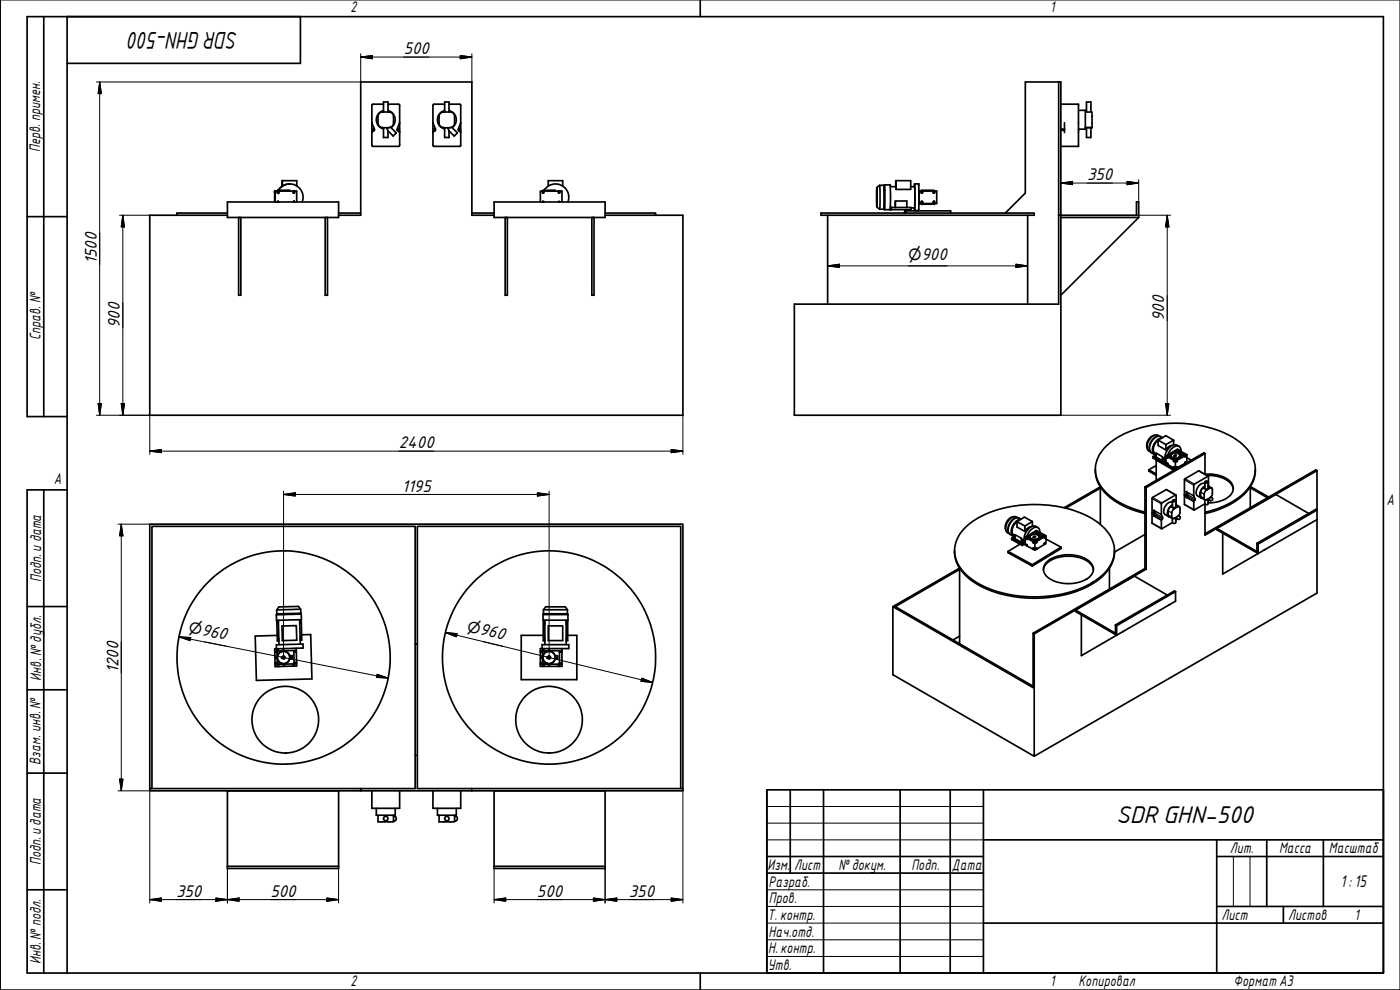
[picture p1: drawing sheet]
<svg xmlns="http://www.w3.org/2000/svg" width="420mm" height="297mm" viewBox="0 0 420 297" stroke-linecap="round" stroke-linejoin="round" font-family="sans-serif">
<g fill="none" stroke="#000" stroke-width=".51">
<path d="M13.1 5v120M20.1 5v287M90.2 5v14h-70.1M210.2 0v5M111.6 36.8l.8 2.1-.8 .9M113.8 34l.7-.4h2.3a1.3 1.3 0 0 1 1.3 1.3v2a1.44 1.44 0 0 1-1.4 1.4h-1.9a1.45 1.45 0 0 1-1.4-1.4l.1-2.2zM115.1 31.3h-3.2l-.3 .2v7.2l.6 .2-.6 .2v4.5l.2 .3h7.8l.3-.2v-4.6l-.6-.2 .6-.2v-7.2l-.3-.2h-3.2M115.1 38.3v3h1.3v-2M115.1 33.6v-3h1.3v3M115.1 33.2a2.84 2.84 0 0 0-2.2 2.7 2.84 2.84 0 0 0 2.2 2.8M116 38.3l.4 1M116.4 33.2a2.84 2.84 0 0 1 2.1 2.2 2.84 2.84 0 0 1-1.2 2.9"/>
<path d="M117.2 38.2l1.7 1.7-.9 .9-1.6-1.5M119.9 36.8l-.8 2.1 .8 .9M129.9 36.8l.9 2.1-.9 .9M132.2 34l.7-.4h2.2a1.3 1.3 0 0 1 1.3 1.3v2a1.44 1.44 0 0 1-1.4 1.4h-1.9a1.45 1.45 0 0 1-1.3-1.4v-2.2zM133.4 38.3v3h1.4v-2M133.4 33.6v-3h1.4v3M133.4 33.2a2.84 2.84 0 0 0-2.1 2.7 2.84 2.84 0 0 0 2.1 2.8M133.4 31.3h-3.1l-.3 .2-.1 7.2 .6 .2-.6 .2v4.5l.2 .3h7.8l.3-.2 .1-4.6-.6-.2 .6-.2-.1-7.2-.3-.2h-3.1M134.4 38.3l.4 1M134.8 33.2a2.82 2.82 0 0 1 2.1 2.2 2.82 2.82 0 0 1-1.2 2.9M135.6 38.2l1.7 1.7-1 .9-1.5-1.5M138.3 36.8l-.9 2.1 .9 .9"/>
<path d="M317.7 24.6v66.6h-79.3v33.4h80v-100h-10.7v33.3l-6 6M318.4 39.1h1.1M318.4 31.3h5.3v12.6h-5.3M318.4 38.7h1.1M319.5 38.7v.4M319.5 36.8v1.9M319.5 39.1v.7M323.7 33.1h2v5.7h-2M325.7 33.6h2v4.6M325.7 38.2h2l-2 .1M326.1 38.3v3h1.1h.2v-3M326.1 33.6v-3h1.3v3"/>
<path d="M82.5 57.8v.2zM82.6 57.8v.2zM82.6 57.3v.5M82.6 57.3v3.3M83.2 57.2v.6M83.2 57.2h3.8M83.2 57.8l.1-.5h-.9v3.3l.1-.2M83.4 58l.2-.7h5.4v3.3M83.6 57.1a4 4 0 0 1 5.1-1.5 4 4 0 0 1 2 5M83.7 57.3l-.1 .6-.4-.1M84.7 54.2v1.7M87 55.2a4.2 4.2 0 0 0-3.5 1.9"/>
<path d="M87 57.2v.1M88 57.3l.2 .7 .2-.1v-.6l-.1 .6M88.2 57.8v.2zM88.2 57.3v.7M88.3 57.3v.6M88.3 57.9l-.1 .1M89.1 55.8v-1.6h-4.5v1.7M162.8 57.8l.1 .1M162.8 57.3h-.6v3.3M162.8 57.3l.1 .7M162.8 57.3v.5M162.8 57.8l.4 .1v-.6h5.4v3.3"/>
<path d="M162.9 57.2h3.8M162.9 57.2v.1M163.3 57.1a4 4 0 0 1 5.1-1.5 4 4 0 0 1 2 5M164.5 55.8v-1.6h4.4v1.6M166.7 57.2v.1M167.9 57.3v.6M168 57.3l-.2 .7-.2-.7M263.1 56.3v5.8zM264 55.6v7.2M264 55.6l-.9 .7M264 55.6h1.2M265.2 55.6v7.2"/>
<path d="M265.5 55.5v7.4M265.5 55.5h1.7M265.5 55.5l-.3 .1M267.2 55.5v7.4M267.2 56h1.7v.8M267.2 55.5v.4M268.8 56v-1.8h4.5v2.6h-4.4M268.9 54.2v2.6M273.3 56h1.2l.1 2.1-.1 4.3h-1.1M274.4 56l.1-.8v8l-.1-.8M274.5 55.2h1.2v.5M275.7 55.2l.1 2.7"/>
<path d="M275.8 57.3h.1M275.8 57.8v.1M275.8 57.3v3.8h.8v-.7M275.8 57.3h.7M275.8 57.9v2.6M276.5 57.3l.1 .7M276.5 57.8h.1M276.5 57.3v.6l.3-.1M276.5 57.2h3.8M276.5 57.8v.1M276.5 57.2v.1M276.8 57.8l-.1 .2"/>
<path d="M276.8 57.8v-.5h3.2l.1 .6 .4-.1M280.2 57.3h.2l-.1 .7zM280.3 57.2v.1M280.4 57.3v.5M280.4 57.3v.6M280.4 57.8v.2M280.4 57.3h.7v3.8h-.9l.2-.6M280.5 57.3v.5M8.1 65h12M68.3 60.6h33.3v4.7h-33.3zM68.3 63.9h-15.2v.7M68.3 64.6h-23.4v60h160v-60h-23.3"/>
<path d="M71.6 65.3v23.3h.7v-23.3M82.6 60.4v.2zM83.2 60.6l.2-.2 .3 .2M83.3 60.6h.1M83.4 60.4l.2 .2M88.2 60.4l.1 .1M88.2 60.4v.2zM88.3 60.5v.1M88.3 60.5l.1 .1-.2-.2-.2 .2M97.6 65.3v23.3h.7v-23.3M101.6 63.9h6.7M101.6 64.6h6.7v-40h33.3v40h6.7"/>
<path d="M141.6 63.9h6.7M148.3 60.6h33.3v4.7h-33.3zM151.6 65.3v23.3h.7v-23.3M162.8 60.6l.2-.2 .2 .2M162.9 60.5v.1M162.9 60.4v.2M167.6 60.6l.2-.2 .2 .2M167.9 60.5v.1M178.3 65.3v23.3h-.7v-23.3M181.6 63.9h15.2v.7M246.4 63.9h64v.7h-64zM248.4 64.6v26.6"/>
<path d="M263.1 62.1l.9 .7M264 62.8h1.2M265.2 62.8l.3 .1M265.5 62.9h1.7M267.2 62.4l6.2-.1v.6h-5.9M267.2 62.5v.4M267.3 62.4v.5h.2M267.5 62.3v.6M268.7 60.3v2M271.5 63.9v-.6h13.8v.6M272 63.3v.6M272.1 62.3v-2h-3.4l-.1 2"/>
<path d="M275.7 62.7v.5h-1.2M275.8 60.5v.1M275.8 60.5l-.1 2.7M276.5 60.5v.1M276.5 61.2h3.8M276.7 60.4l.1 .2M276.8 60.6v.5h3.2l.1-.6 .4 .1M276.8 60.6l-.1-.2-.2 .1v.7M280.3 61.1v.1M280.4 60.4v.2M280.4 60.5v.6M280.4 60.5v.6v-.5"/>
<path d="M308.4 64.6v26.6M317.7 64.6h23.4v-4h.6v4.7M318.4 65.3h23.3M341.7 65.3l-23.3 23.3M20.1 125h-12v-120h407.1v287h-407.1v-145h12M346 137v.4l1 .6M346 137l3.2 1.8M346.6 130.6a3.2 3.2 0 0 0-2.3 3.9M347 139.7l-2.2 1.2M347 136.4l-1 .6M347 138v6.2M347 138l5.3 3.1-8.7 5"/>
<path d="M347.6 132.1l2.3-1.4 2.3 1.4M347.6 132.1a2.77 2.77 0 0 0-1 3.9l.4 .2M347.6 132.1v1.6l2.3 1.3M347.6 132.1l2.3 1.3M347.8 130.9a3.5 3.5 0 0 0-2.7 4.5M347.9 130.9a2.23 2.23 0 0 0-3.2 1.5 2.11 2.11 0 0 0 .5 3.1M348.8 131.4a3.7 3.7 0 0 0-2.7 4.6l.8 .5M348.8 137v1.2M348.9 131.3a2.21 2.21 0 0 0-3.4 1.3 2.61 2.61 0 0 0 0 3.2l.9 .5M349.2 138.8v.1M349.6 137.7l-2.6-1.7v1.2l1.8 1 .8-.4M349.8 138.4l-.6 .4"/>
<path d="M349.9 133.4v1.6M349.9 138.7l-.5 .3M349.9 136.8v2.3l.4 .2M349.9 136.8l.4-.2 .3 .4M349.9 136.8l.4 .2M350.3 137l.1 .5 .1-.4M350.5 136.4l.3 .3M350.5 136.4v.3M350.5 139.1l-.2 .2M350.5 139.1l-.2-.2v.4M350.5 139.1v.3l1.7 1M350.5 137.1l1.7 1"/>
<path d="M350.6 136.8l-.3 .2M350.8 136.9l1.2 .6M350.8 136.7v.2M350.8 136.9l-.3 .2M351.3 136.8l-.3 .2M351.3 136.7v.5M351.4 136.4l-.6 .3M351.5 137.4h.2zM351.6 136.2a1.56 1.56 0 0 1 2.5 .6 1.57 1.57 0 0 1-2.7-.3zM351.7 136.1h-.2l.1 .1M351.8 136.1a.68 .68 0 0 0-.5 .8 .68 .68 0 0 0 .7 .5 1.27 1.27 0 0 0 1.3 .2 1.27 1.27 0 0 0 .7-1.2l-.3-.3M351.9 133.6a2.54 2.54 0 0 0-2 1.4"/>
<path d="M352 137.5l.5 .4M352 137.5v.1M352.2 138.1l.1 .5 .1-.4M352.2 132.1l-2.3 1.3M352.2 132.1v1.4M352.4 136.8l.3-.3 .4 .2-.7 .1M352.4 138.2l.4-.2 .3 .2M352.4 138.2l.4 .2M352.5 137.9v.2M352.5 138.1h.1M352.5 137.9l-.3 .2M352.8 138.4v2.3"/>
<path d="M353 138l-.1 .1M353 137.9l.3 .2M353.1 138.2l-.3 .2M353.3 135.7l.4 .2M353.3 138.1v.4l-.2-.3M353.3 135.7l-.3 .2M353.4 137.5l-.4 .4v.2M353.4 137.5v.1M353.5 136l.4-.1 .5 .3M353.5 135.4v.3l-.2-.2v.2M353.5 135.4l1.8 .9M353.5 135.4l.4-.3 1.7 1"/>
<path d="M353.7 136.1h.1M353.7 135.3v-.3l-1.7 1M353.7 135l-.3-.2-2.9 1.6M353.7 136.1h.3l-.1 .1M353.8 137.4l.2 .1zM353.9 133.9a2.42 2.42 0 0 0-3.7 1.3 3 3 0 0 0-.3 3.3M354.4 136.3l.7 .4M354.4 136.2l-.4 .2M354.4 136.2l-.3 1M354.4 135.4a1.37 1.37 0 0 0-.7-1.6 1.37 1.37 0 0 0-1.7 .5l-.9 .9-.7 1.5M355.3 136.3v.3M355.3 136.5l-1.9 1"/>
<path d="M355.3 136.5l.3 .3M355.5 136.4v.3M355.5 136.4l.3-.2 .4 .2M355.5 136.4l.3 .2M355.6 138.8l.2 .1M355.6 136.1l-.3 .2M355.6 136.1v.2M355.6 136.8l-2.3 1.3M355.8 138.9v-.3l-.2 .4-2.3 1.4M355.8 136.6l-.1 .5-.1-.3M356.2 137.3l1.3 .8M356.2 136.4v2.3l-.4 .2"/>
<path d="M356.2 136.4l-.4 .2M361.6 136.1l-.3-.2-8.7 5-5.3-3.1-.3 .2M361.6 136.1v6.2M361.6 136.1l-17.6 10.2M13.1 147v145M289.8 158.2a30 30 0 0 1 19.9-6.8 31.9 31.9 0 0 1 20.6 6 9.4 9.4 0 0 1 3.4 11.3 18.3 18.3 0 0 1-11.5 8.6 37.9 37.9 0 0 1-28.9-2.4 12.3 12.3 0 0 1-6.8-9.4 9.8 9.8 0 0 1 3.3-7.3zM304.1 155.1a3.2 3.2 0 0 0-2.2 4M305.2 156.5a3.1 3.1 0 0 0-1.1 3.9l.5 .3M305.2 156.5v1.6l2.4 1.3M305.2 156.5l2.4 1.3M305.3 155.3a3.6 3.6 0 0 0-2.6 4.6M305.4 155.3a1.85 1.85 0 0 0-2.7 .9 2.72 2.72 0 0 0-.3 3.6l.4 .3"/>
<path d="M306.4 155.8a3.6 3.6 0 0 0-2.6 4.9l.7 .3M306.4 155.8a2.21 2.21 0 0 0-3.3 1.3 2.53 2.53 0 0 0 0 3.2l.9 .5M307.6 157.8v1.6M309.6 158a2.44 2.44 0 0 0-2 1.4M309.8 156.5l-2.2 1.3M309.8 156.5v1.4M309.8 156.5l-2.4-1.3-2.2 1.3M311.2 159.7v.4l-.2-.2v.2M311.2 159.7l1.8 1M311.2 159.7l.4-.2 1.7 .9M311.4 159.6v-.2l-1.7 1M311.4 159.4l-.4-.2-2.8 1.7"/>
<path d="M311.5 158.3a2.14 2.14 0 0 0-3.3 1 3.4 3.4 0 0 0-.5 3.7M312.1 159.8a1.34 1.34 0 0 0-.8-1.6 1.34 1.34 0 0 0-1.6 .6l-.8 .8-.7 1.5M319.4 152.3l10.8-6.2v11.3M328.7 140.8a11.4 11.4 0 0 0 6.3 9.8 28 28 0 0 0 8.6 3.5M330.2 146.5l-10.4 6M343.6 153.7a21.6 21.6 0 0 1-13.6-8.4 9.1 9.1 0 0 1 2.6-11.9 30.1 30.1 0 0 1 19-6.4 32.6 32.6 0 0 1 20.7 5.8 9.5 9.5 0 0 1 3.8 11.3 17.6 17.6 0 0 1-11.2 8.7l-3.3 .9M343.6 146.1l.4 .2M343.6 146.1v24.5M344 146.3v24.5M344.8 140.9v.5l2.2 1.2M344.8 140.9l2.2 1.3M345.7 154.1l.6 .4"/>
<path d="M345.7 154.1v2.9l2.9 1.6M345.9 154.1h-.2M346.3 154.2l.3-.1-.3 .4M346.3 154.2v-1.1l.4 1-.4 .8v-.4M351.9 151.4a2.66 2.66 0 0 0-1.2 3.6l.4 .1M351.9 150.7a2.36 2.36 0 0 0-2.7 2.7l.3 .9 1.3 .7M351.9 150.2v1.9a.6 .6 0 0 0 1 0v-1.9M351.9 151.7a1.82 1.82 0 0 0-1.3 1.6v1.5l1.3 .8v1.2a.6 .6 0 0 0 1 0v-1.5M352 150.1a.45 .45 0 0 1 .5-.2 .45 .45 0 0 1 .3 .5 .45 .45 0 0 1-.6 .1 .45 .45 0 0 1-.2-.4zM352.3 155.5l1.1-.5 .6-.7 .1-2-.2-.3-1.5 .7-.7 .8v1.9l.7 .2M352.4 140.2v.3l.4 .2M352.4 140.3l-.2 .1"/>
<path d="M352.4 140.2l-.2-.2v.4M352.9 151.4l1 .6M352.9 151.4l.2 .2M352.9 148.5l-2.8-1.6-4.2 2.3-.2 .3v4.4l.6 .3M353 151.4l-.1-2.9-4.4 2.6v3.4l.5 .9-.5 .7v2.5l3.4-1.8M353 155.5l-.1 .7M353.1 140.2l.2-.2v.4M353.1 140.2v.3l-.3 .2M353.1 140.3l.2 .1M353.7 154.7l.3 .2a.5 .5 0 0 1 .1 .7 .5 .5 0 0 1-.6 .2l-.6-.4M355.5 148.5v2.9l2.8 1.6M355.5 148.5l.5 .4"/>
<path d="M355.7 148.4l-.2 .1M356 148.6l.3-.1-.3 .4M356 148.6v-1.1l.5 1-.5 .8v-.4M360.5 149.4l1.1 .6v1.2M361.6 145.8a2.65 2.65 0 0 0-1.2 3.6l.4 .1M361.6 144.6v1.9a.56 .56 0 0 0 1 0v-1.9M361.6 146.1l-.7 .5-.5 .7-.1 1.6 .2 .5M361.6 145.1a2.34 2.34 0 0 0-2.6 2.6l.2 1 1.3 .7M361.6 142.3a8.6 8.6 0 0 1 8.2 3 3.2 3.2 0 0 1-1.8 4.3 10.8 10.8 0 0 1-5.4 1.3M361.6 151.3v9.3l33.7-19.4-.4-.2-33.3 19.2M361.7 144.4a.41 .41 0 0 1 .6-.2 .41 .41 0 0 1 .1 .6 .41 .41 0 0 1-.5 .1 .41 .41 0 0 1-.2-.5zM362 149.9l1.1-.5 .7-.9v-1.8l-.2-.3-1.7 .8-.4 .5-.1 2 .2 .3h.5"/>
<path d="M362.2 142.6a8.6 8.6 0 0 1 7.6 3l.3 1.1M362.6 149.7v1.5a.56 .56 0 0 1-1 0M362.6 145.8l1.1 .6M362.6 145.7l.3 .2M362.6 142.9l-2.8-1.6-4.2 2.4-.1 4.6 .5 .3M362.7 145.8l-.1-2.9-4.3 2.6v3.3l.4 1-.4 .7v2.5l3.3-1.8M362.7 149.9l-.1 .7M363.4 149.1l.4 .2a.5 .5 0 0 1 .1 .7 .5 .5 0 0 1-.6 .2l-.7-.4M365.2 158.5v.4l12.4 7.2M365.2 158.5l12 7v-2.5M367 160v12.2l10.6-6.1M375.2 146.1v6.2"/>
<path d="M375.2 146.4l5.2 3M375.3 146l5.5 3.1M376.7 140.8a11.5 11.5 0 0 1-6.3 9.8 28 28 0 0 1-8.8 3.5M392.8 154.1l-9.9-5.8-17.7 10.2M395.3 155.9l-17.7 10.2M395.3 141.2v36.7l-84.9 49M286.5 165.2a11.3 11.3 0 0 0 6.4 9.8 37.5 37.5 0 0 0 29.6 2.6 17.3 17.3 0 0 0 11.5-9.2l.5-2.8M288 170.9l-19.3 11.1 41.3 23.9M302.5 165.4v.5l7.3 3.9M302.5 165.4l7.3 4M303.6 161.5l3.2 1.8M303.6 161.5v.4l3.2 1.8 .9-.6"/>
<path d="M304.6 160.4l1.9 1.1 .8 .7-.8 .5-1.9-1.1zM304.6 160.9l-1 .6M306.1 163.3l-3.6 2.1M306.5 161.5v1.2M306.8 163.3v.4M307.5 162.8l-.7 .5M307.7 161.2v2.3l.3 .2M307.7 161.2l.3-.2 .4 .2v.3M307.7 161.2l.3 .2M308 161.4l.2 .5 .1-.4M308 163.7l.1-.4 .2 .5 1.7 1M308.2 160.9l.4 .2"/>
<path d="M308.2 160.9v.2M308.3 161.5l1.7 1M308.3 163.6l-.3 .1M308.4 161.2l-.4 .2M308.6 161.1v.2M308.6 161.3l1.2 .6M308.6 161.3l-.3 .2M309 161.2l-.2 .2M309 161.1v.5M309.1 160.7l-.5 .4M309.1 160.7v.1M309.1 160.7l.1 .1"/>
<path d="M309.2 161.8l.3 .1zM309.3 160.7a1.61 1.61 0 0 1 2.5 .5 1.57 1.57 0 0 1-2.7-.2zM309.4 160.5h-.2l.1 .1M309.5 160.5a.74 .74 0 0 0-.4 1 .74 .74 0 0 0 1 .4 1.22 1.22 0 0 0 1.7-1.1l-.3-.3M309.5 160.5h.1M309.8 161.9l.6 .4M309.8 161.9v.1M309.8 169.4v.4M310 162.5l.1 .4 .1-.3M310.2 161.2a.28 .28 0 0 1 .3-.4 .28 .28 0 0 1 .2 .4h-.5M310.2 162.6l.4 .2M310.2 164.6v.3l.4 .2"/>
<path d="M310.2 164.6l-.2-.2v.4M310.2 164.6l-.2 .2M310.4 162.3v.2M310.4 162.5h.1M310.4 162.3l-.4 .2M310.6 162.8v2.3M310.7 162.5h.1M310.8 162.3l.3 .2M310.9 164.6l.2 .1M310.9 162.6l-.3-.2-.4 .2M310.9 162.6l-.3 .2M310.9 164.6l.2-.2v.3"/>
<path d="M310.9 164.6v.3l-.3 .2M311 160.1l.4 .2M311 160.1l-.4 .2M311.1 162.5l-.1 .4-.1-.3M311.2 161.9l-.4 .6M311.2 161.9v.1M311.2 160.4l.4-.2 .5 .3M311.5 160.5h.1M311.5 160.5l.2-.1-.1 .2M311.5 161.8h.3zM312.1 160.7l.7 .3M312.1 160.5l-.4 .2"/>
<path d="M312.1 160.5l-.2 1.1M313 160.7v.2M313.1 171a5.7 5.7 0 0 1 5.5-4 9.3 9.3 0 0 1 9.2 2.8l.3 1.2M313.2 160.8v.2M313.2 160.8l.4 .2M313.3 160.4l-.3 .3M313.3 160.4v.3M313.4 161.1l-.4-.2-1.8 1M313.4 163.1l.2 .2M313.4 163.1l.2-.2v.4M313.4 161.1l-2.3 1.4M313.4 163.1v.3l-2.3 1.3"/>
<path d="M313.6 161l-.2 .5v-.4M313.9 161.7l4.5 2.5M313.9 160.8v2.3l-.3 .2M313.9 160.8l-.3-.2-.4 .2M313.9 160.8l-.3 .2M314 168.7a10.7 10.7 0 0 1 13.2 0 2.96 2.96 0 0 1-.7 4.8 11.1 11.1 0 0 1-12.5-.6 2.85 2.85 0 0 1 0-4.2zM318.4 164.2v.4l-8.6 5.2M318.4 164.2l-8.6 5.2M333 170.5v6.2M334.5 165.2v.4M343.6 170.6l.4 .2M343.6 170.6l-33.6 19.4 .4 .2 33.6-19.4"/>
<path d="M343.6 160.4l-9.1 5.3M350.3 178.6l-9.9-5.8-17.6 10.2M352.8 177.5l-17.7 10.2M352.8 177.5v2.9l-17.7 10.2M352.8 177.5l-.3-.2-17.7 10.2M377.2 163l17.7-10.2 .4 .2-17.7 10.2M377.2 163l.4 .2M377.6 163.2v2.9M379.7 164.9l-.4 .2M8.1 182h12M82.5 195.7l.1 3.2M82.6 198.9v.4"/>
<path d="M82.6 199.3v.7h.6M82.6 199.3h.6M83 194.6l-.1-1.1 8-.3 .1 1.3-7.9 .1M83 183l.1 1.2M83.1 184.2l-.2 .3M83.1 194.6v.7M83.1 194.6l-.7 .1 .1 .6M83.1 195.3h-.6v.4M83.1 195.7h-.6M83.1 195.7l.1 1.1M83.1 195.3l.1 .1M83.2 195.4l-.1 .3"/>
<path d="M83.2 198.9h-.6M83.2 198.9l.1 .4h.3M83.2 200h.5M83.3 199.3l-.1 .7M83.3 197.8l-.1 1.1M83.5 194.6v.7M83.5 186.4h-.4l.1 5.9h.5M83.5 186.1l.2 7.3M83.5 195.3h1l.1 .2M83.5 195.3l-.3 .1M83.6 186.8v.4M83.6 199.3l.1 .7"/>
<path d="M83.6 199.3h.1M83.7 191.5v.5M84.5 197.1h.2a.47 .47 0 0 1 .7-.2 .47 .47 0 0 1 0 .8 .47 .47 0 0 1-.7-.3zM84.6 187.8l4.3-.1 .2 4.4-4.4 .1zM84.6 199.1l.1 .2h-1.1M85.6 195.4l3.3-.2v.4M85.7 199.1v.2l2.3-.1M86.9 196.7h.8v1h-.7M88 199.2v.7M88 199.9l-4.3 .1M88.2 195.2v.4M88.2 195.6l.1 3.2"/>
<path d="M88.3 198.8v.3M88.3 199.1l.7 .1M88.3 199.1l-.3 .1M88.4 199.2v.6M88.4 199.8l-.4 .1M88.9 194.5v.7M88.9 195.6h-.7M88.9 195.6l.1 3.2M89 198.8h-.7M89 198.8v.4M89 199.2v.6h-.6M89.9 186.2l.5-.1 .2 6h-.5"/>
<path d="M89.9 185.9l.2 7.4M89.9 186.6v.5M90.1 191.3v.5M90.2 182.8l-7.2 .2M90.2 182.8l-.7-.9-5.3 .2h-.5l-.7 .9M90.2 182.8l.1 1.2M90.3 184l-7.2 .2M90.3 184l.1 .2M90.4 184.2l-7.5 .3M90.4 184.2l.1 1.7h-.5l-7 .2-.1-1.6M90.5 190.5l2.7-.1 .4 13.3-16.6 .5-.4-13.4 6.6-.2M124.6 193.3v-35.4h-79v78.7"/>
<path d="M124.6 193.3v43.3h-16.3v.7M124.6 193.3h.7M125.3 193.3v-35.4h79v78.7M125.3 193.3v43.3h79.6M162.2 199.3v.6h.6M162.2 195.7v3.2M162.2 195.7h.6M162.2 199.3h.6M162.2 198.9h.7v.3h.3v.7M162.2 198.9v.4M162.7 194.6v-1.2h8v1.2h-7.9M162.8 195.7l.1 1.1"/>
<path d="M162.8 194.6h-.6v.7M162.8 199.9h.4M162.8 195.3h.1M162.8 194.6v.7M162.8 195.3h-.6v.4M162.9 195.3l-.1 .4M162.9 199.2l-.1 .7M162.9 197.8l-.1 1.1M163 184.4h7.4M163 184.4v1.7h7.4v-1.7M163 190.6h-6.6v13.3h16.7v-13.3h-2.7M163.1 182.9h7.2"/>
<path d="M163.1 184.1h7.2M163.1 182.9l.7-.8h5.8l.7 .8M163.1 182.9v1.2M163.1 184.1l-.1 .3M163.2 195.3h1.1v.2M163.2 199.9h4.4M163.2 194.6v.7h-.3M163.5 186.3h-.5v5.9h.5M163.5 186.1v7.3M163.5 186.7v.5M163.5 191.5v.4M164.2 197.1a.51 .51 0 0 1 .8-.2 .51 .51 0 0 1-.1 .8l-.7-.3z"/>
<path d="M164.3 199.1v.2h-1.1M164.5 187.8h4.4v4.4h-4.4zM165.3 195.5v-.2h3.3v.4M165.3 199.1v.2h2.3M166.6 196.8h.8v1h-.8M167.6 199.9h.4M167.9 195.3v.4M167.9 198.9v.3M167.9 199.2h-.3v.7M167.9 198.9h.7M167.9 195.7v3.2M167.9 199.2l.7 .1"/>
<path d="M167.9 195.7h.7M168 199.3v.6M168.6 198.9v.4M168.6 194.6v.7M168.6 195.7v3.2M168.6 199.3v.6h-.6M169.9 186.3h.5v5.9h-.5M169.9 186.1v7.3M169.9 186.7v.5M169.9 191.5v.4M170.3 182.9v1.2M170.3 184.1l.1 .3"/>
<path d="M268 182v20.4l42.4 24.5v-36.7M288 190.9l-2 1.1M310 190v16.3l-42-24.3 20-11.5v22.7M322.8 183l12 7v-2.5M322.8 183v.5l12.3 7.1M324.5 184.5v12.2l10.6-6.1M334.8 187.5l.3 .2M335.1 187.7v2.9M337.3 189.4l-.4 .2M351.1 181.4l-.4 .2M8.1 207h12M8.1 232h12"/>
<path d="M44.9 236.6v-79.3h160v79.3M68.3 237.3h33.3v23.3h-33.3zM108.3 236.6h-63.4v.7h63.4M108.3 237.3h33.3M111.6 237.3v5.2h8.3v-5.2M124.6 226.6h.7M129.9 237.3v5.2h8.4v-5.2M141.6 236.6v.7M148.3 237.3h33.3v23.3h-33.3zM204.9 236.6v.7h-63.3M237.2 237v25M247.2 237v55"/>
<path d="M270.1 237v55M285.2 237v55M295.1 237v55M415.2 237h-185.1v55M68.3 259.9h33.3M112.9 242.5v2.1h5.7v-2.1M113.4 244.6v2h4.7v-2M118.1 244.9a.68 .68 0 0 1 .8 .7 .68 .68 0 0 1-.8 .7M131.3 242.5v2.1h5.6v-2.1M131.8 244.6v2h4.6v-2M136.4 244.9a.68 .68 0 0 1 .9 .7 .68 .68 0 0 1-.9 .7M148.3 259.9h33.3"/>
<path d="M230.1 257h65M295.1 252h120.1M365.2 252v40M365.2 257h50M380.2 252v20M397.2 252v20M8.1 267h12M230.1 262h65M295.1 277h120.1M365.2 272h50M385.2 272v5M210.2 292v5"/>
<circle cx="346.7" cy="137" r=".19"/>
<circle cx="349.2" cy="138.4" r=".19"/>
<circle cx="304.4" cy="161.5" r=".18"/>
<circle cx="306.9" cy="162.9" r=".19"/>
<circle cx="82.9" cy="197.3" r=".17"/>
<circle cx="85" cy="195.1" r=".17"/>
<circle cx="85.1" cy="197.3" r="1.91"/>
<circle cx="85.1" cy="197.3" r="1.82"/>
<circle cx="85.1" cy="197.3" r="32"/>
<circle cx="85.2" cy="199.4" r=".16"/>
<circle cx="87.3" cy="197.2" r=".16"/>
<circle cx="162.6" cy="197.3" r=".16"/>
<circle cx="164.8" cy="197.3" r="1.84"/>
<circle cx="164.8" cy="197.3" r="1.89"/>
<circle cx="164.8" cy="199.4" r=".18"/>
<circle cx="164.8" cy="195.1" r=".17"/>
<circle cx="164.8" cy="197.3" r="32"/>
<circle cx="166.9" cy="197.3" r=".18"/>
<circle cx="85.6" cy="215.9" r="10"/>
<circle cx="164.8" cy="216" r="10"/>
<circle cx="115.8" cy="245.6" r=".67"/>
<circle cx="134.1" cy="245.6" r=".67"/>
</g>
<g fill="#000">
<circle cx="82.5" cy="57.3" r=".25"/>
<circle cx="82.6" cy="57.3" r=".25"/>
<circle cx="83.6" cy="57.8" r=".25"/>
<circle cx="276.8" cy="57.3" r=".25"/>
<circle cx="280.4" cy="57.3" r=".25"/>
<circle cx="275.8" cy="61.1" r=".25"/>
<circle cx="276.8" cy="60.6" r=".25"/>
<circle cx="276.8" cy="61.1" r=".25"/>
<circle cx="280.4" cy="61.1" r=".25"/>
</g>
<g fill="none" stroke="#000" stroke-width=".36">
<path d="M346.6 136.9v.2M349 138.4v.2M349.1 138.3v.3M350.4 138.9l-.1 .1M350.5 137.2l-.2 .1M350.6 136.8l.2 .1M352.4 138.2l-.2 .2M353.1 138.2l.2 .2M353.5 135.4l-.2 .1M355.5 136.5l-.2 .1M355.6 136.8l.2 .1M355.7 138.6h.1"/>
<path d="M311.2 159.8l-.2 .1M345.7 156.9l2.8 1.6M345.7 149.6l2.8 1.6M345.9 149.2l2.8 1.7M346.3 153.1l2.2 1.3M346.3 154.9l2.2 1.3M346.3 153.2l2.2 1.3M346.3 154.2l.2 .1M346.4 154.6l2.2 1.4M346.6 154.4l2.2 1.3M346.7 154.1l2.2 1.2M350 146.9l2.8 1.6"/>
<path d="M350.6 153.3l1.1 .6M350.6 154.5l1.1 .6M351.3 152.1l1.1 .6M352.3 140l-.1 .1M352.9 151.7l.5 .4M353.2 140l.1 .1M355.5 151.3l2.8 1.6M355.5 144l2.8 1.6M355.7 143.6l2.7 1.7M356 147.5l2.3 1.3M356 149.3l2.3 1.3M356.1 148.6l.2 .1"/>
<path d="M356.1 147.6l2.2 1.2M356.1 149l2.2 1.3M356.3 148.8l2.3 1.3M356.4 148.4l2.3 1.3M359.7 141.3l2.8 1.6M360.3 148.9l1.1 .6M360.3 147.7l1.1 .6M361 146.5l1.1 .6M362.6 146.1l.5 .4M304.1 161.4v.2M304.2 161.4v.2M306.7 162.8v.2"/>
<path d="M306.8 162.8v.2M308.2 163.3l-.2 .1M308.3 161.6l-.3 .1M308.4 161.2l.2 .1M310.1 164.4l-.1 .1M310.2 162.6l-.2 .2M310.9 162.6l.2 .2M311 164.4l.1 .1M313.2 160.8l-.2 .1M313.4 161.2h.2M313.5 162.9l.1 .1"/>
</g>
<g fill="none" stroke="#000" stroke-width=".3">
<path d="M.2 0h419.9v297h-419.9zM108.3 17.1l3.5-.5v1zM108.3 17.1h33.3M108.3 16.1v8.5h-79.4M138.1 16.6l3.5 .5-3.5 .5zM141.6 16.1v8.5M29.9 24.6v100M29.9 24.6l.5 3.5h-.9zM318.4 54.9l3.5-.5v1zM318.4 54.9h23.3M338.2 54.4l3.5 .5-3.5 .5zM341.7 53.9v6.7"/>
<path d="M35.9 64.6h9M36.9 64.6v60M36.9 64.6l.5 3.5h-1zM248.4 79.8l3.5-.5v1zM248.4 79.8h60M304.9 79.3l3.5 .5-3.5 .5zM341.1 64.6h10.2M350.3 64.6v60M350.3 64.6l.5 3.5h-1zM28.9 124.6h16v11.7M29.5 121.1h.9l-.5 3.5zM36.4 121.1h1l-.5 3.5z"/>
<path d="M44.9 135.4l3.5-.5v.9zM44.9 135.4h160M201.4 134.9l3.5 .5-3.5 .4zM204.9 124.6v11.7M318.4 124.6h32.9M349.8 121.1h1l-.5 3.5zM35.4 157.3h9.5M36.4 157.3v80M36.4 157.3l.5 3.5h-1zM85.1 148.4h79.7M85.1 147.3v50M85.1 148.4l3.5-.6v1z"/>
<path d="M161.3 147.8l3.5 .6-3.5 .4zM164.8 147.3v50M53.7 191.1l62.8 12.4M53.7 191.1l3.5 .2-.1 .9zM61.4 192.6l6.5 1.3M133.7 189.8l3.5 .3-.3 1zM133.7 189.8l62.2 15M113.2 202.3l3.3 1.2-3.5-.2zM192.6 203.5l3.3 1.3-3.5-.4zM35.4 237.3h9.5M35.9 233.8h1l-.5 3.5zM44.9 236.6v34.3"/>
<path d="M204.9 236.6v34.3M68.3 259.9v11M101.6 259.9v11M181.6 259.9v11M230.1 242h65M230.1 247h65M230.1 252h65M370.2 257v15M375.1 257v15M44.9 269.9l3.5-.5v1zM44.9 269.9h56.7M64.8 269.4l3.5 .5-3.5 .5z"/>
<path d="M68.3 269.9l3.5-.5v1zM98.1 269.4l3.5 .5-3.5 .5zM148.3 269.9l3.5-.5v1zM148.3 260.6v10.3M148.3 269.9h56.6M178.1 269.4l3.5 .5-3.5 .5zM181.6 269.9l3.5-.5v1zM201.4 269.4l3.5 .5-3.5 .5zM230.1 267h65M230.1 272h65M230.1 277h65M230.1 282h65"/>
<path d="M230.1 287h65"/>
</g>
<g fill="#000" stroke="#000" stroke-width=".3">
<path d="M108.3 17.1l3.5-.5v1zM138.1 16.6l3.5 .5-3.5 .5zM29.9 24.6l.5 3.5h-.9zM318.4 54.9l3.5-.5v1zM338.2 54.4l3.5 .5-3.5 .5zM36.9 64.6l.5 3.5h-1zM248.4 79.8l3.5-.5v1zM350.3 64.6l.5 3.5h-1zM304.9 79.3l3.5 .5-3.5 .5zM29.5 121.1h.9l-.5 3.5zM36.4 121.1h1l-.5 3.5zM44.9 135.4l3.5-.5v.9z"/>
<path d="M201.4 134.9l3.5 .5-3.5 .4zM349.8 121.1h1l-.5 3.5zM85.1 148.4l3.5-.6v1zM161.3 147.8l3.5 .6-3.5 .4zM36.4 157.3l.5 3.5h-1zM53.7 191.1l3.5 .2-.1 .9zM133.7 189.8l3.5 .3-.3 1zM113.2 202.3l3.3 1.2-3.5-.2zM192.6 203.5l3.3 1.3-3.5-.4zM35.9 233.8h1l-.5 3.5zM44.9 269.9l3.5-.5v1zM64.8 269.4l3.5 .5-3.5 .5z"/>
<path d="M68.3 269.9l3.5-.5v1zM98.1 269.4l3.5 .5-3.5 .5zM148.3 269.9l3.5-.5v1zM178.1 269.4l3.5 .5-3.5 .5zM181.6 269.9l3.5-.5v1zM201.4 269.4l3.5 .5-3.5 .5z"/>
</g>
<g font-size="7">
<text x="71.5" y="9.5" transform="rotate(-180 71.5 9.5)">SDRGHN-500</text>
<text x="334.9" y="246.9">SDR GHN-500</text>
</g>
<g font-size="4.9">
<text x="121.1" y="16.3">500</text>
<text x="326.2" y="54.1">350</text>
<text x="29.1" y="79.3" transform="rotate(-90 29.1 79.3)">1500</text>
<text x="36" y="98.4" transform="rotate(-90 36 98.4)">900</text>
<text x="349.4" y="96.3" transform="rotate(-90 349.4 96.3)">900</text>
<text x="119.7" y="134.5">2400</text>
<text x="120.6" y="147.5">1195</text>
<text x="55.8" y="189.7" transform="rotate(11 55.8 189.7)">⌀960</text>
<text x="139.3" y="189.3" transform="rotate(13 139.3 189.3)">⌀960</text>
<text x="35.5" y="202" transform="rotate(-90 35.5 202)">1200</text>
<text x="52.8" y="269">350</text>
<text x="81.1" y="269">500</text>
<text x="161.2" y="269">500</text>
<text x="188.7" y="269">350</text>
<text x="402.3" y="266.1">1 : 15</text>
</g>
<text font-size="4.6" x="272.6" y="78">⌀900</text>
<g font-size="4.4">
<text x="105.2" y="3.7">2</text>
<text x="315.2" y="3.7">1</text>
<text x="12.1" y="45.6" transform="rotate(-90 12.1 45.6)">Перв. примен.</text>
<text x="12.2" y="102.1" transform="rotate(-90 12.2 102.1)">Справ. №</text>
<text x="16.2" y="145.2">A</text>
<text x="416.1" y="151.6">A</text>
<text x="12.4" y="174.8" transform="rotate(-90 12.4 174.8)">Подп. и дата</text>
<text x="12.3" y="204.2" transform="rotate(-90 12.3 204.2)">Инв. №дубл.</text>
<text x="12.2" y="229.4" transform="rotate(-90 12.2 229.4)">Взам. инв. №</text>
<text x="369.1" y="256.1">Лит.</text>
<text x="383.8" y="256.1">Масса</text>
<text x="398.8" y="256">Масштаб</text>
<text x="12.2" y="259.7" transform="rotate(-90 12.2 259.7)">Подп. идата</text>
<text x="230.3" y="261">Изм.</text>
<text x="238.3" y="261">Лист</text>
<text x="251.6" y="260.9">№докум.</text>
<text x="273.5" y="261.1">Подп.</text>
<text x="285.7" y="261.1">Дата</text>
<text x="230.6" y="266.1">Разраб.</text>
<text x="230.7" y="271">Пров.</text>
<text x="406.5" y="275.9">1</text>
<text x="230.4" y="276.1">Т. контр.</text>
<text x="230.6" y="281">Нач.отд.</text>
<text x="366.6" y="276">Лист</text>
<text x="386.6" y="276">Листов</text>
<text x="230.5" y="286">Н. контр.</text>
<text x="12.2" y="289.3" transform="rotate(-90 12.2 289.3)">Инв. №подл.</text>
<text x="230.5" y="291">Утв.</text>
<text x="105.1" y="295.8">2</text>
<text x="315.1" y="296">1</text>
<text x="323.6" y="295.7">Копировал</text>
<text x="370.2" y="295.7">Формат А3</text>
</g>
</svg>
